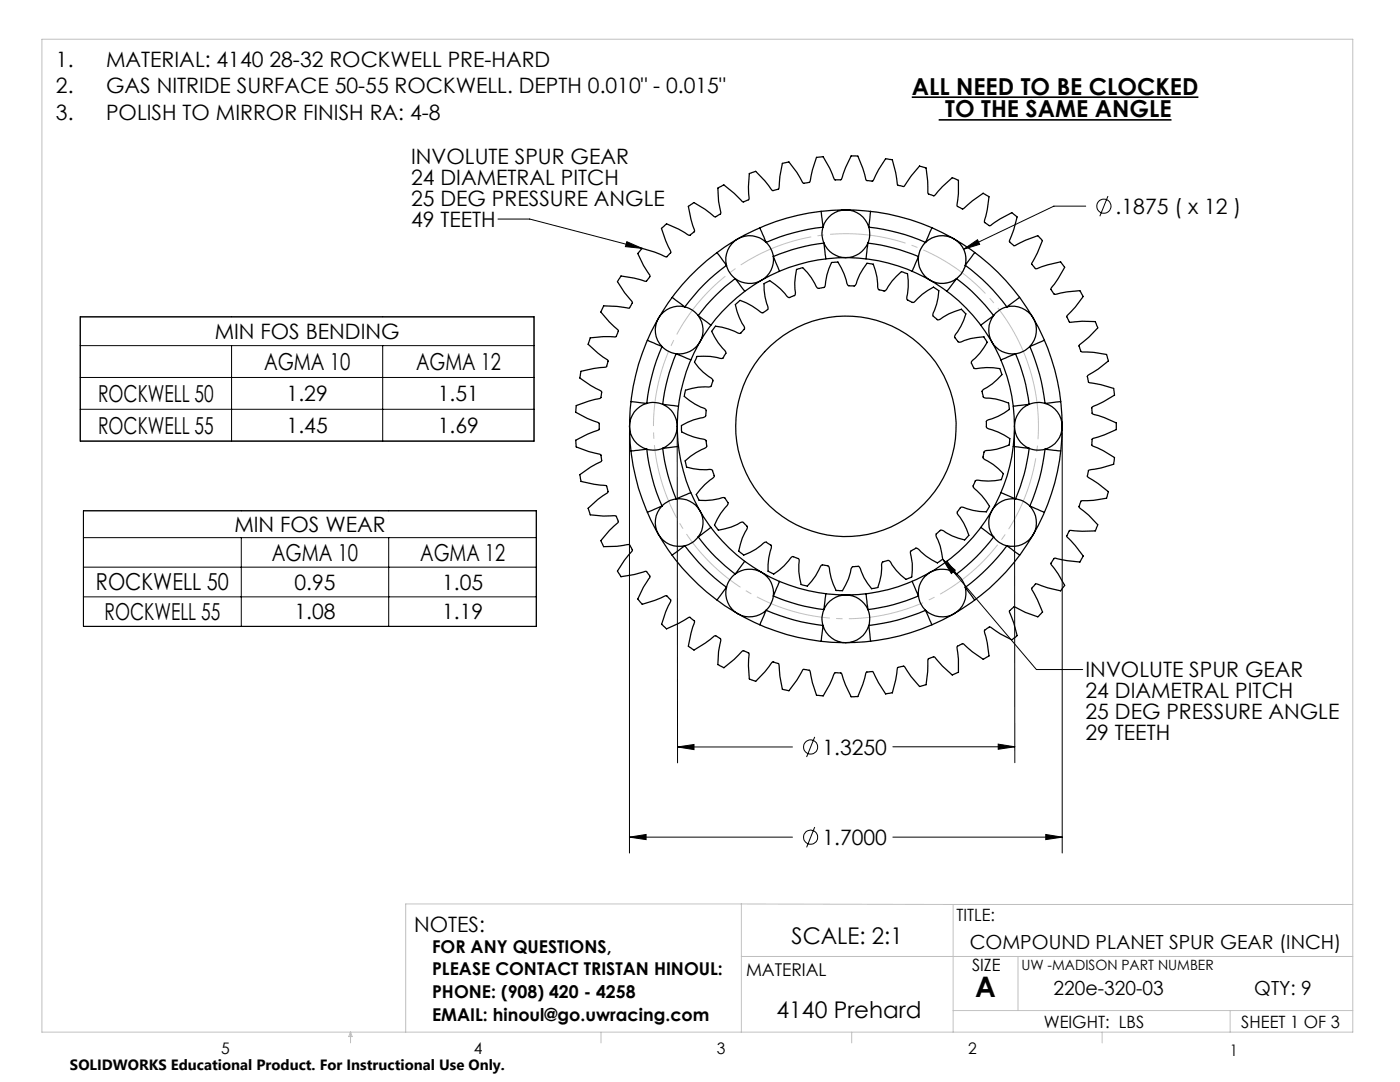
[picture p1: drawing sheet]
<svg xmlns="http://www.w3.org/2000/svg" width="279mm" height="216mm" viewBox="0 0 279 216" stroke-linecap="round" stroke-linejoin="round" font-family="sans-serif">
<g fill="none" stroke="#c0c0c0" stroke-width=".2">
<path d="M8.4 7.8h261.6v198.2h-261.6zM148 180.4v25.6M148 180.4h-67v25.6M148 190.9h122M148 180.4l42.2 .1M190.2 180.5v25.5M190.2 180.5h79.8M203.2 190.9v10.7M70 206v2.1M70 206l.3 .8h-.7zM119.9 206v2.1M170 206v2.1"/>
<path d="M190.2 201.6h79.8M220 206v2.1M245.5 201.6v4.4"/>
<circle cx="188" cy="51.8" r="4.8"/>
</g>
<g fill="none" stroke="#000" stroke-width=".2">
<path d="M221.1 39.1l-1.6 4M99.4 43.7h6.3l22.5 5.9M125.1 48.2l3.1 1.4-3.4-.4zM192.3 49.7l2.8-1.9 .4 1zM216.7 41.1h-6.4l-18 8.6M16 63.2h90.6v24.8h-90.6zM16 69h90.6M16 75.3h90.6M46.2 69v19M76.4 69v19M16 81.7h90.6M125.6 86.3v83.9"/>
<path d="M135.1 86.4l.1 65.8M202.5 86.3v65.9M212 86.3v83.9M16.7 101.9h90.3v23.1h-90.3zM16.7 107.3h90.3M16.7 113.2h90.3M16.7 119.1h90.3M48.2 107.3v17.7M77.6 107.3v17.7M188.1 111.6l2.5 2.2-.7 .6zM188.1 111.6l18.7 22h9.3M135.2 149l3.3-.4v1z"/>
<path d="M135.2 149h23M162.6 147l-1.6 4.1M178.2 149h24.3M199.2 148.5l3.3 .5-3.3 .5zM125.6 167l3.3-.5v1zM125.6 167h32.6M162.6 165l-1.6 4.1M178.2 167h33.8M208.7 166.5l3.3 .5-3.3 .5z"/>
<circle cx="220.3" cy="41.1" r="1.41"/>
<circle cx="161.8" cy="149.1" r="1.41"/>
<circle cx="161.8" cy="167" r="1.41"/>
</g>
<path d="M182 19.4h57.2M187.3 23.9h46.5" fill="none" stroke="#000" stroke-width=".33"/>
<path d="M205.6 73.8a38.4 38.4 0 0 0-64.4-15.4 38.4 38.4 0 0 0 17.7 63.8 38.4 38.4 0 0 0 47.2-46.4l-.5-2" fill="none" stroke="#c0c0c0" stroke-width=".2" stroke-dasharray="15.2 1.3 1.3 1.3" stroke-dashoffset="1.2" stroke-linecap="butt"/>
<g fill="#000">
<path d="M192.3 49.7l2.8-1.9 .4 1z"/>
<path d="M125.1 48.2l3.1 1.4-3.4-.4zM188.1 111.6l2.5 2.2-.7 .6z"/>
<path d="M125.6 167l3.3-.5v1zM208.7 166.5l3.3 .5-3.3 .5zM135.2 149l3.3-.4v1zM199.2 148.5l3.3 .5-3.3 .5z"/>
</g>
<g fill="none" stroke="#000" stroke-width=".25">
<path d="M132 45.6l1-.9a17.6 17.6 0 0 1 4.4 2.2l.4-.1 .8-.6v-.3a17.4 17.4 0 0 1-1.2-4.7l1.1-.8a19.2 19.2 0 0 1 4 2.8l.3 .1 1-.6-.4-2.6-.1-2.6 .8-.5 .4-.1 2 1.7 1.7 1.7 1.2-.4 .1-.4a16.8 16.8 0 0 1 0-4.9l1.3-.4 1.8 1.9 1.5 1.9 1.2-.3 .8-5.1 1.3-.3a18.5 18.5 0 0 1 2.8 4.1l.2 .2 1.2-.2 .5-2.5 .8-2.5 1.4-.1 1.3 2.3 .9 2.1 .2 .2 1.2-.1 .8-2.3 1.2-2.4 1.3 .1a18 18 0 0 1 1.6 4.6l.1 .2 1.3 .1 1.1-2.2 1.4-2.2h.4l1 .2 .7 2.5 .3 2.3 .1 .3 1.2 .2 1.4-2.1 1.7-2 1.3 .4 .3 2.6 .1 2.3v.3l.4 .1 .9 .3 1.6-1.9 1.9-1.7 1.3 .5v2.6l-.3 2.5 1.1 .6 4.1-3.1 1.2 .7a19.6 19.6 0 0 1-.9 4.8v.3l1 .6h.2a17.3 17.3 0 0 1 4.2-2.6l1.1 .9-.7 2.5-.9 2.4 .9 .8h.3a20 20 0 0 1 4.5-2l.9 1-1 2.4-1.1 2.2 .7 1h.3a16.9 16.9 0 0 1 4.8-1.4l.8 1.1a17.9 17.9 0 0 1-2.7 4.2v.3l.4 .7 .2 .2h.2a19.3 19.3 0 0 1 4.9-.7l.7 1.2-1.6 2.1-1.7 1.8 .2 .5 .4 .7 2.5-.2 2.6 .1 .5 1.2-1.8 1.9-1.9 1.6 .3 1.2 .3 .1a19.4 19.4 0 0 1 4.8 .5l.4 1.3-2.1 1.7-1.9 1.2-.2 .2 .2 1.1 .3 .2 2.2 .4 2.5 .7 .2 1.3-2.2 1.4-2.3 1v1.2l.3 .3a18.4 18.4 0 0 1 4.6 1.7v1.3a18.4 18.4 0 0 1-4.6 1.8l-.3 .2v1.1l.2 .2a16.6 16.6 0 0 1 4.3 2.3l-.2 1.3-2.5 .8-2.4 .4-.3 1.2 4.2 3.1-.4 1.3a19.4 19.4 0 0 1-4.8 .5l-.3 .1-.3 1.2 1.9 1.6 1.8 1.9-.3 .8-.2 .4-2.6 .1-2.5-.2-.6 1.1 .1 .3a18.4 18.4 0 0 1 3.2 3.7l-.7 1.2-2.6-.2-2.4-.5-.7 1v.3a17.9 17.9 0 0 1 2.7 4.1l-.8 1.1-2.6-.6-2.2-.8-.3 .1-.7 .9 1.1 2.2 1.1 2.4-1 1-2.5-.9-2-1.1h-.3l-.6 .6-.3 .2 .1 .3 .8 2.1 .7 2.5-1.1 .9-2.3-1.2-2-1.4-1.1 .6v.3a19.6 19.6 0 0 1 .9 4.9l-1.2 .7a20.1 20.1 0 0 1-3.9-3.1l-.2-.1-1.1 .7 .3 2.4v2.7l-1.3 .5-1.9-1.8-1.5-1.7-.3-.1-.4 .1a.74 .74 0 0 0-.7 .8l-.1 2-.3 2.6-1.3 .4-1.7-2-1.1-1.7a.87 .87 0 0 0-1.2-.2l-.4 .2-.3 2.4-.7 2.6-1.4 .2-1.4-2.3-.9-1.7a.81 .81 0 0 0-1.1-.4h-.3l-.2 .2-.6 2.3-1 2.4h-1.3l-1.2-2.3-.6-1.9a.6 .6 0 0 0-.9-.5 .58 .58 0 0 0-.9 .4l-.7 1.9-1.3 2.3h-.2l-1.2-.2-.8-2.5-.4-1.9a.91 .91 0 0 0-1.2-.7h-.2l-.1 .1-1.2 2-1.6 2.1-1.3-.3-.5-2.6-.2-2.5-1.1-.3-.3 .1a19.5 19.5 0 0 1-3.2 3.8l-1.3-.5a17.2 17.2 0 0 1 0-4.9l-.1-.3-1.1-.5-1.8 1.8-2 1.6-.8-.3-.4-.3 .1-2.6 .4-2.5-1-.6h-.3a19.1 19.1 0 0 1-4 2.8l-1.1-.8a17.4 17.4 0 0 1 1.2-4.7l-.1-.3-1-.7-2.1 1.2-2.4 1.1-1-.9a16.5 16.5 0 0 1 1.8-4.6v-.3l-.9-.8-2.2 .9-2.5 .8-.9-1.1 1.1-2.3 1.3-1.9v-.3l-.2-.4-.6-.6-2.4 .7-2.6 .4-.7-1.2a19.6 19.6 0 0 1 2.9-3.9l.1-.3-.6-1-2.5 .3-2.6 .1-.6-1.2a19.4 19.4 0 0 1 3.4-3.6l.1-.3-.5-1.1-2.5 .1-2.6-.3-.4-1.3a17.1 17.1 0 0 1 3.8-3l.2-.3-.4-1.2-2.5-.3-2.5-.5-.3-1.4a16.7 16.7 0 0 1 4.2-2.6l.2-.2-.2-1.2-2.4-.6-2.5-.9-.1-1.4 2.3-1.2 2.4-.9-.1-1.3-2.3-.9-2.3-1.2 .1-1.4a18.1 18.1 0 0 1 4.7-1.4l.2-.2 .1-1.2-2.1-1.2-2.2-1.5 .1-.6 .2-.7 2.5-.6 2.5-.3 .4-1.1-.2-.3a16.4 16.4 0 0 1-3.8-3.1l.4-1.3a18.5 18.5 0 0 1 4.9-.2l.3-.1 .4-1.2-1.8-1.7-1.7-1.9 .6-1.3 2.6 .1 2.5 .4 .3-.6 .3-.5-.1-.3-1.5-1.7-1.4-2.2 .7-1.1a17 17 0 0 1 4.8 1h.3l.5-.6 .2-.4v-.2a19.9 19.9 0 0 1-2.4-4.3l.9-1a19.1 19.1 0 0 1 4.6 1.6h.3l.8-.9-1-2.3zM134.1 59.3l2.6 1.9M143.1 50.4l1.9 2.6M145 53a37.6 37.6 0 0 0-8.3 8.2M145 53a4.9 4.9 0 0 0 1.7 2.6M146.7 55.6l1.9 2.5M146.7 55.6a36.5 36.5 0 0 0-7.4 7.4M151.6 45.4l1.3 3M152.9 48.4a4.7 4.7 0 0 0-5.7-.7 4.7 4.7 0 0 0-2.2 5.3M152.9 48.4a5.1 5.1 0 0 1 1.4 2.8M154.3 51.2a4.8 4.8 0 0 1-2.3 4.7 4.8 4.8 0 0 1-5.3-.3M154.3 51.2l1.3 2.9"/>
<path d="M163.9 42.2l.4 3.1M164.3 45.3a4.7 4.7 0 0 1 4.5-3.4 4.7 4.7 0 0 1 4.6 3.4M164.3 45.3a39.8 39.8 0 0 0-11.4 3.1M164.3 45.3a4.4 4.4 0 0 0 .1 3.2M164.4 48.5l.4 3.1M164.4 48.5a4.8 4.8 0 0 0 4.4 2.9 4.8 4.8 0 0 0 4.4-2.9M164.4 48.5a37.2 37.2 0 0 0-10.1 2.7M173.2 48.5l-.4 3.1M173.2 48.5a38.1 38.1 0 0 1 10.1 2.7M173.4 45.3a39.2 39.2 0 0 1 11.3 3.1M173.4 45.3a4.9 4.9 0 0 1-.2 3.2M173.7 42.2l-.3 3.1"/>
<path d="M183.3 51.2l-1.3 2.9M183.3 51.2a4.8 4.8 0 0 0 2.3 4.7 4.8 4.8 0 0 0 5.3-.3M184.7 48.4a4.8 4.8 0 0 1 5.7-.7 4.8 4.8 0 0 1 2.3 5.3M184.7 48.4a4.8 4.8 0 0 0-1.4 2.8M186 45.4l-1.3 3M190.9 55.6l-1.9 2.5M190.9 55.6a37.9 37.9 0 0 1 7.4 7.4M192.7 53a38.5 38.5 0 0 1 8.2 8.2M192.7 53a5.3 5.3 0 0 1-1.8 2.6M194.5 50.4l-1.8 2.6M203.5 59.3l-2.6 1.9M129.2 67.9l2.9 1.2"/>
<path d="M132.1 69.1a39.8 39.8 0 0 0-3 11.4M132.1 69.1a5.1 5.1 0 0 0 2.8 1.5M134.9 70.6l3 1.2M134.9 70.6a37.2 37.2 0 0 0-2.6 10.1M136.7 61.2a4.7 4.7 0 0 0-5.3 2.3 4.7 4.7 0 0 0 .7 5.6M136.7 61.2a4.9 4.9 0 0 1 2.6 1.8M139.3 63a4.8 4.8 0 0 1 .4 5.2 4.8 4.8 0 0 1-4.8 2.4M139.3 63l2.6 1.9M146.8 60.8l.9-.9a14.4 14.4 0 0 1 4.3 2.5h.3l1-.7-.6-2.4-.2-2.7 1.1-.6 2.1 1.6 1.6 1.7 .3 .1 1-.5a1.18 1.18 0 0 0 0-1.2v-1.3l.4-2.6 1.2-.4 1.7 2 1.2 2 .4 .1 1-.1a1.18 1.18 0 0 0 .3-1.2l.2-1.3 .9-2.5 .7-.1h.6l1.3 2.3 .4 1.3a1.28 1.28 0 0 0 .4 1.1h1.2a1.17 1.17 0 0 0 .6-1l1.2-2.4 .7-1.1 .4 .1 .9 .1 .7 2.6 .2 1.3a1.23 1.23 0 0 0 .2 1.2l1 .3 .3-.1 1.3-1.9 1.9-1.9 1.2 .4 .2 1.4-.2 2.6a1.14 1.14 0 0 0 0 1.2l.8 .5h.5l1.6-1.6 2.3-1.4 1.1 .7-.5 2.6-.4 1.3a1.24 1.24 0 0 0-.3 1.1l.9 .8a1.15 1.15 0 0 0 1.1-.5l1.2-.7 2.5-.9 .9 .9-1 2.5-1.3 2 .1 .4 .6 .7 .3 .1 2.2-.7 2.7-.4 .4 .7 .2 .4-.7 1.1-.8 1.1-1.6 1.6v.4l.4 .9a1.26 1.26 0 0 0 1.3 0h2.6l1.3 .2 .5 1.2-2 1.8-1.9 1.3-.1 .2 .3 1.1a1.23 1.23 0 0 0 1.1 .2l1.4 .2 2.5 .8 .1 1.3-2.2 1.4-2.2 .8-.1 .2v1.1l.1 .2 2.2 .8 1.2 .6 1.1 .7v.5l-.1 .8-2.5 .8-2.3 .4-.3 .5-.1 .7 .1 .3 2 1.2 1.9 1.8-.4 1.2-1.3 .2h-2.6a1.26 1.26 0 0 0-1.2 0l-.5 1.1a1.18 1.18 0 0 0 .8 .9l.9 1 1.6 2.1-.6 1.1-2.7-.3-1.9-.6h-.6l-.6 .9-.1 .3 1.3 2 1.1 2.4-.9 .9-2.5-.8-1.2-.6a1.19 1.19 0 0 0-1.1-.5l-.9 .8a1.18 1.18 0 0 0 .4 1.1l.4 1.3 .5 2.6-1 .7-2.3-1.4-1.9-1.5-1 .5-.2 .3 .4 2.3v1.3l-.1 1.3-.5 .2-.7 .3-1-.8-.9-1-1.4-1.9-.3-.1-1.1 .3a1.16 1.16 0 0 0-.1 1.2l-.1 1.4-.7 2.5-.8 .2-.4 .1-.9-1.1-1.2-2.3a1.36 1.36 0 0 0-.6-1.1l-1.2 .1a1.19 1.19 0 0 0-.4 1.1l-.4 1.3-1.2 2.4-1.2-.1-1-2.4-.5-2.3-.2-.2-1.1-.2a1.27 1.27 0 0 0-.7 1l-.6 1.2-1.7 2-1.2-.3-.5-2.6 .1-2.3-.2-.3-1.1-.3-1.7 1.8-2.1 1.6-1.1-.5v-1.4l.4-2.6a1.2 1.2 0 0 0 .2-1.2l-1-.6a1.18 1.18 0 0 0-1 .6l-1.1 .8-2.4 1.2-1-.8 .7-2.6 1.1-2.1v-.2l-1-.9-2.3 1-2.5 .6-.8-1 1.2-2.4 .8-1a1.18 1.18 0 0 0 .7-1l-.7-1.1-2.4 .5h-2.7l-.5-1v-.1l.8-1.1 2.8-2.6-.4-1.1-.2-.2h-2.4l-2.6-.5-.3-1.2 1.1-.9 2.2-1.4a1.18 1.18 0 0 0 1-.6l-.1-1.1-.2-.3-2.2-.5-2.5-1v-1.3l2.4-1.1 1.3-.4a1.19 1.19 0 0 0 1.1-.4l.1-1.2-.1-.2-2.1-1-2.1-1.5 .2-1.2 2.6-.6 2.5-.2 .4-1.3-.9-.7a7.6 7.6 0 0 1-2.8-3l.5-1h2.6l1.4 .2a1.27 1.27 0 0 0 1.2 .2l.6-1.2-1.6-1.9-1.3-2.3 .6-.8 .2-.2 1.3 .2 3.4 1.2h.3l.8-.9a1.19 1.19 0 0 0-.5-1.1l-1-2.4zM198.3 63l-2.5 1.9M198.3 63a4.8 4.8 0 0 0-.4 5.2 4.8 4.8 0 0 0 4.8 2.4M200.9 61.2a4.8 4.8 0 0 1 5.3 2.3 4.8 4.8 0 0 1-.7 5.6"/>
<path d="M200.9 61.2a4.6 4.6 0 0 0-2.6 1.8M202.7 70.6l-3 1.2M202.7 70.6a35.6 35.6 0 0 1 2.7 10.1M205.5 69.1a39.8 39.8 0 0 1 3.1 11.4M205.5 69.1a5.1 5.1 0 0 1-2.8 1.5M208.4 67.9l-2.9 1.2M125.9 80.1l3.2 .4M129.1 89.6l-3.2 .4M129.1 80.5a4.7 4.7 0 0 0-3.5 4.6 4.7 4.7 0 0 0 3.5 4.5M129.1 89.6a39.2 39.2 0 0 0 3 11.4M129.1 80.5a4.9 4.9 0 0 1 3.2 .2M132.3 80.7a4.8 4.8 0 0 1 2.8 4.4 4.8 4.8 0 0 1-2.8 4.4"/>
<path d="M132.3 80.7l3.1 .4M132.3 89.5a37.2 37.2 0 0 0 2.6 10.1M132.3 89.5a4.9 4.9 0 0 1-3.2 .1M134.9 99.6a4.8 4.8 0 0 1 4.8 2.3 4.8 4.8 0 0 1-.4 5.2M134.9 99.6a4.8 4.8 0 0 0-2.8 1.4M135.4 89.1l-3.1 .4M137.9 98.3l-3 1.3M199.7 98.3l3 1.3M202.2 89.1l3.2 .4M202.5 85.1a4.8 4.8 0 0 0 2.9 4.4M202.7 99.6a4.7 4.7 0 0 0-4.8 2.3 4.7 4.7 0 0 0 .4 5.2M202.7 99.6a4.7 4.7 0 0 1 2.8 1.4"/>
<path d="M205.4 80.7l-3.2 .4M205.4 80.7a4.8 4.8 0 0 0-2.9 4.4M205.4 89.5a35.6 35.6 0 0 1-2.7 10.1M205.4 89.5a4.9 4.9 0 0 0 3.2 .1M208.6 80.5a4.7 4.7 0 0 1 3.4 4.6M208.6 89.6l3.1 .4M208.6 89.6a39.2 39.2 0 0 1-3.1 11.4M208.6 80.5a4.9 4.9 0 0 0-3.2 .2M211.7 80.1l-3.1 .4M212 85.1a4.8 4.8 0 0 1-3.4 4.5M132.1 101l-2.9 1.2M132.1 101a4.8 4.8 0 0 0-.7 5.6 4.8 4.8 0 0 0 5.3 2.3"/>
<path d="M136.7 108.9l-2.6 1.9M136.7 108.9a39.7 39.7 0 0 0 8.3 8.3M139.3 107.1a35.5 35.5 0 0 0 7.4 7.4M139.3 107.1a4.7 4.7 0 0 1-2.6 1.8M141.9 105.2l-2.6 1.9M145 117.2l-1.9 2.5M145 117.2a4.8 4.8 0 0 0 2.2 5.3 4.8 4.8 0 0 0 5.7-.7M146.7 114.5a4.8 4.8 0 0 1 5.3-.3 4.8 4.8 0 0 1 2.3 4.7M146.7 114.5a4.6 4.6 0 0 0-1.7 2.7M148.6 112l-1.9 2.5M154.3 118.9a35.6 35.6 0 0 0 10.1 2.7M154.3 118.9a5.1 5.1 0 0 1-1.4 2.9"/>
<path d="M155.6 116l-1.3 2.9M164.8 118.5l-.4 3.1M172.8 118.5l.4 3.1M182 116l1.3 2.9M183.3 118.9a36.5 36.5 0 0 1-10.1 2.7M183.3 118.9a4.7 4.7 0 0 0 1.4 2.9M189 112l1.9 2.5M190.9 114.5a4.7 4.7 0 0 0-5.3-.3 4.7 4.7 0 0 0-2.3 4.7M190.9 114.5a4.9 4.9 0 0 1 1.8 2.7M192.7 117.2a4.8 4.8 0 0 1-2.3 5.2 4.8 4.8 0 0 1-5.7-.6M192.7 117.2l1.8 2.5M195.8 105.2l2.5 1.9"/>
<path d="M198.3 107.1a36.9 36.9 0 0 1-7.4 7.4M198.3 107.1a4.5 4.5 0 0 0 2.6 1.8M200.9 108.9l2.6 1.9M200.9 108.9a40.7 40.7 0 0 1-8.2 8.3M205.5 101a4.8 4.8 0 0 1 .7 5.6 4.8 4.8 0 0 1-5.3 2.3M205.5 101l2.9 1.2M152.9 121.8l-1.3 2.9M152.9 121.8a39.8 39.8 0 0 0 11.4 3M164.3 124.8l-.4 3.2M164.3 124.8a4.8 4.8 0 0 0 4.5 3.4 4.8 4.8 0 0 0 4.6-3.4M164.4 121.6a4.8 4.8 0 0 1 4.4-2.9 4.8 4.8 0 0 1 4.4 2.9M164.4 121.6a4.3 4.3 0 0 0-.1 3.2"/>
<path d="M173.2 121.6a4.9 4.9 0 0 1 .2 3.2M173.4 124.8l.3 3.2M184.7 121.8l1.3 2.9M184.7 121.8a39.2 39.2 0 0 1-11.3 3"/>
<circle cx="168.8" cy="85.1" r="33.7"/>
<circle cx="168.8" cy="85" r="43.2"/>
<circle cx="168.8" cy="85.1" r="22"/>
</g>
<text font-size="5.6" x="194.6" y="199">A</text>
<g font-size="4.7">
<text x="182" y="18.9">ALL NEED TO BE CLOCKED</text>
<text x="188.6" y="23.4">TO THE SAME ANGLE</text>
<text x="52.7" y="73.8">AGMA 10</text>
<text x="83" y="73.8">AGMA 12</text>
<text x="19.6" y="80.2">ROCKWELL 50</text>
<text x="19.6" y="86.5">ROCKWELL 55</text>
<text x="54.3" y="111.9">AGMA 10</text>
<text x="83.9" y="111.9">AGMA 12</text>
<text x="19.1" y="117.8">ROCKWELL 50</text>
<text x="20.9" y="123.7">ROCKWELL 55</text>
</g>
<g font-size="4.6">
<text x="158" y="188.4">SCALE: 2:1</text>
<text x="155" y="203.1">4140 Prehard</text>
</g>
<g font-size="4.2">
<text x="11.2" y="13.4">1.</text>
<text x="21.2" y="13.4">MATERIAL: 4140 28-32 ROCKWELL PRE-HARD</text>
<text x="11.2" y="18.6">2.</text>
<text x="11.2" y="23.9">3.</text>
<text x="21.2" y="18.6">GAS NITRIDE SURFACE 50-55 ROCKWELL. DEPTH 0.010&quot; - 0.015&quot;</text>
<text x="21.2" y="23.9">POLISH TO MIRROR FINISH RA: 4-8</text>
<text x="82" y="32.8">INVOLUTE SPUR GEAR</text>
<text x="82" y="36.9">24 DIAMETRAL PITCH</text>
<text x="82" y="41.1">25 DEG PRESSURE ANGLE</text>
<text x="82" y="45.3">49 TEETH</text>
<text x="222.7" y="42.7">.1875 ( x 12 )</text>
<text x="42.9" y="67.6">MIN FOS BENDING</text>
<text x="57.2" y="80">1.29</text>
<text x="87.4" y="80">1.51</text>
<text x="57.2" y="86.4">1.45</text>
<text x="87.4" y="86.4">1.69</text>
<text x="46.8" y="106.1">MIN FOS WEAR</text>
<text x="58.8" y="117.6">0.95</text>
<text x="88.2" y="117.6">1.05</text>
<text x="58.8" y="123.6">1.08</text>
<text x="88.2" y="123.6">1.19</text>
<text x="216.6" y="135.2">INVOLUTE SPUR GEAR</text>
<text x="216.6" y="139.4">24 DIAMETRAL PITCH</text>
<text x="216.6" y="143.5">25 DEG PRESSURE ANGLE</text>
<text x="216.6" y="147.7">29 TEETH</text>
<text x="164.1" y="150.6">1.3250</text>
<text x="164.1" y="168.6">1.7000</text>
<text x="82.6" y="185.9">NOTES:</text>
</g>
<g font-size="3.9">
<text x="193.5" y="189.4">COMPOUND PLANET SPUR GEAR (INCH)</text>
<text x="210.3" y="198.5">220e-320-03</text>
<text x="250.3" y="198.5">QTY: 9</text>
</g>
<g font-size="3.5">
<text x="86.2" y="190.1">FOR ANY QUESTIONS,</text>
<text x="86.2" y="194.6">PLEASE CONTACT TRISTAN HINOUL:</text>
<text x="148.9" y="194.7">MATERIAL</text>
<text x="86.2" y="199.1">PHONE: (908) 420 - 4258</text>
<text x="86.2" y="203.6">EMAIL: hinoul@go.uwracing.com</text>
</g>
<g font-size="3.4">
<text x="190.9" y="183.8">TITLE:</text>
<text x="194" y="193.8">SIZE</text>
<text x="208.3" y="205.1">WEIGHT: LBS</text>
<text x="247.7" y="205.1">SHEET 1 OF 3</text>
</g>
<g font-size="3.2">
<text x="44.2" y="210.4">5</text>
<text x="94.6" y="210.3">4</text>
<text x="143.1" y="210.4">3</text>
<text x="193.2" y="210.3">2</text>
<text x="245.4" y="210.6">1</text>
</g>
<text font-size="3" x="14" y="213.5">SOLIDWORKS Educational Product. For Instructional Use Only.</text>
<text font-size="2.8" x="203.8" y="193.5">UW -MADISON PART NUMBER</text>
</svg>
